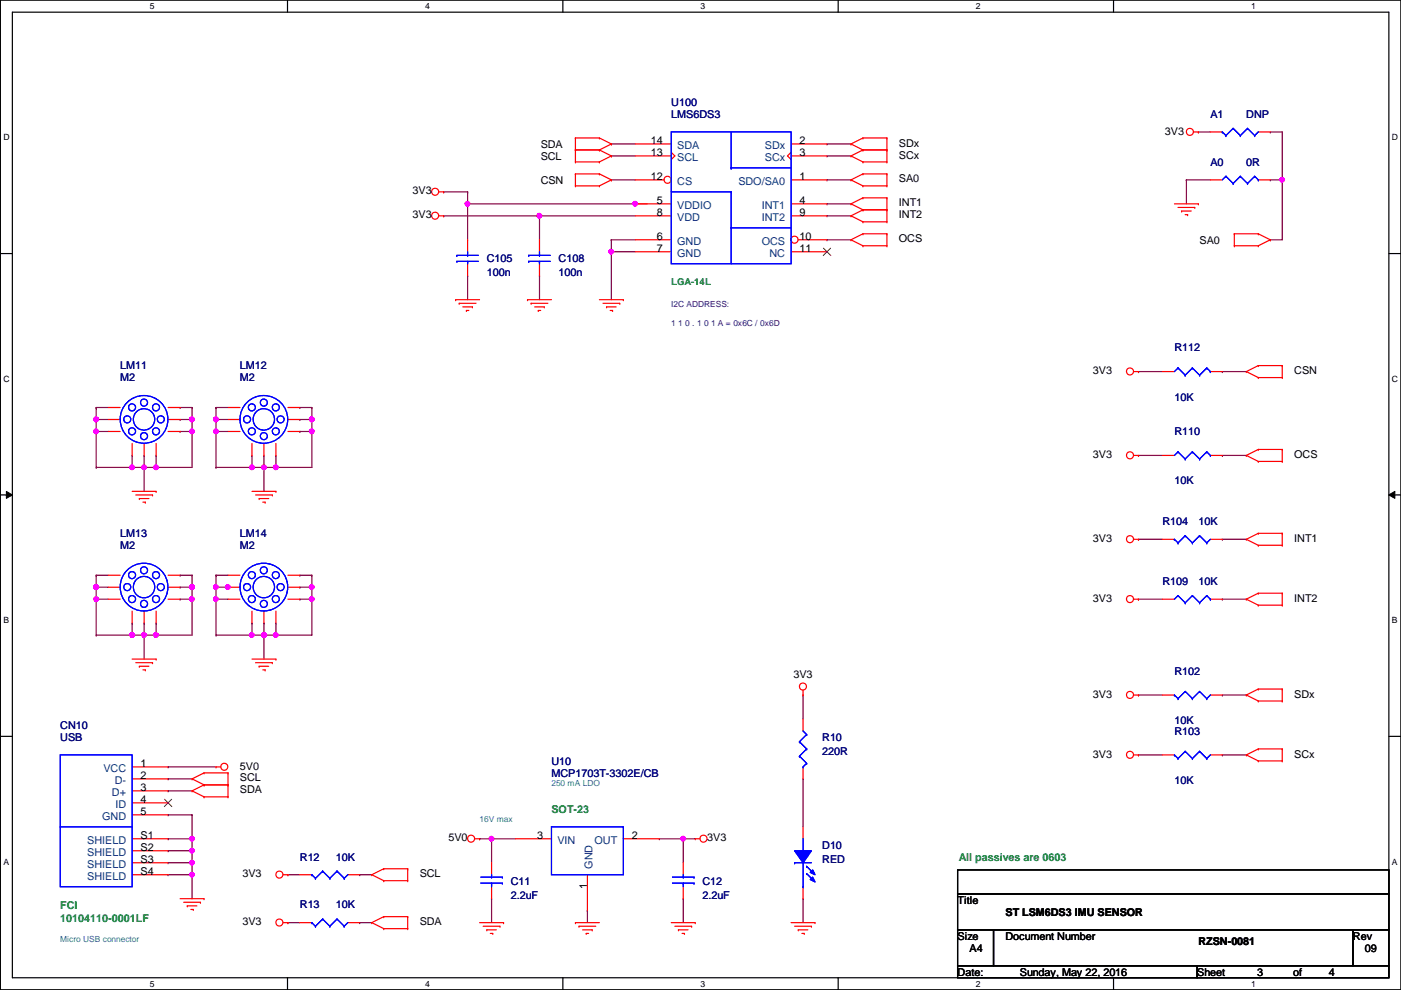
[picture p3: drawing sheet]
<svg xmlns="http://www.w3.org/2000/svg" width="297mm" height="210mm" viewBox="0 0 297 210" stroke-linecap="round" stroke-linejoin="round" font-family="sans-serif">
<path d="M.1 0h296.9v209.8h-296.9zM2.6 2.6h291.9v204.7h-291.9z" fill="none" stroke="#000" stroke-width=".25"/>
<g fill="#fff">
<path d="M31.8 .3h1v2h-1z"/>
<path d="M31.8 207.6h1v1.9h-1z"/>
</g>
<path d="M61 0v2.6M61 207.3v2.5" fill="none" stroke="#000" stroke-width=".25"/>
<g fill="#fff">
<path d="M90.1 .3h1v2h-1z"/>
<path d="M90.1 207.6h1v1.9h-1z"/>
</g>
<path d="M119.3 0v2.6M119.3 207.3v2.5" fill="none" stroke="#000" stroke-width=".25"/>
<g fill="#fff">
<path d="M148.5 .3h1v2h-1z"/>
<path d="M148.5 207.6h1v1.9h-1z"/>
</g>
<path d="M177.7 0v2.6M177.7 207.3v2.5" fill="none" stroke="#000" stroke-width=".25"/>
<g fill="#fff">
<path d="M206.9 .3h1v2h-1z"/>
<path d="M206.9 207.6h1v1.9h-1z"/>
</g>
<path d="M236.1 0v2.6M236.1 207.3v2.5" fill="none" stroke="#000" stroke-width=".25"/>
<g fill="#fff">
<path d="M265.3 .3h.9v2h-.9z"/>
<path d="M265.3 207.6h.9v1.9h-.9z"/>
<path d="M.7 28.2h1.3v1.9h-1.3z"/>
<path d="M295.1 28.2h1.3v1.9h-1.3z"/>
<path d="M.7 79.3h1.3v2h-1.3z"/>
<path d="M295.1 79.3h1.3v2h-1.3z"/>
</g>
<path d="M.1 53.8h2.5M294.5 53.8h2.5" fill="none" stroke="#000" stroke-width=".25"/>
<g fill="#fff">
<path d="M.7 130.5h1.2v2h-1.2z"/>
<path d="M295.1 130.5h1.2v2h-1.2z"/>
</g>
<path d="M.1 104.9h2.5M294.5 104.9h2.5" fill="none" stroke="#000" stroke-width=".25"/>
<path d="M1.4 104.2l1.2 .7-1.2 .8zM294.5 104.9l1.2-.7v1.5z" fill="#000"/>
<path d="M1.4 104.2l1.2 .7-1.2 .8zM294.5 104.9l1.2-.7v1.5z" fill="none" stroke="#000" stroke-width=".21"/>
<g fill="#fff">
<path d="M.7 181.7h1.2v2h-1.2z"/>
<path d="M295.1 181.7h1.2v2h-1.2z"/>
</g>
<path d="M.1 156.1h2.5M294.5 156.1h2.5" fill="none" stroke="#000" stroke-width=".25"/>
<path d="M144.9 177.8h.1M144.9 177.8h2.5M124.5 193.1h.1M124.5 193.1v2.5" fill="none" stroke="#800040" stroke-width=".25"/>
<circle cx="144.8" cy="177.8" r=".49" fill="#f0f"/>
<circle cx="144.8" cy="177.8" r=".49" fill="none" stroke="#f0f" stroke-width=".25"/>
<path d="M104.2 177.8h.1M104.2 177.8v5.1M104.2 177.8h5.1M139.8 177.8h.1M139.8 177.8h5.1M144.9 177.8h.1M144.9 177.8v5.1M104.2 190.5h.1M104.2 190.5v5.1M144.9 190.5h.1M144.9 190.5v5.1" fill="none" stroke="#800040" stroke-width=".25"/>
<circle cx="104.2" cy="177.8" r=".49" fill="#f0f"/>
<circle cx="104.2" cy="177.8" r=".49" fill="none" stroke="#f0f" stroke-width=".25"/>
<path d="M35.6 165.1h.1M35.6 167.7h.1M35.6 165.1h5.1M35.6 167.7h5.1M101.7 177.8h.1M101.7 177.8h2.5M40.7 185.5h.1M40.7 185.5v5" fill="none" stroke="#800040" stroke-width=".25"/>
<circle cx="40.7" cy="185.4" r=".49" fill="#f0f"/>
<circle cx="40.7" cy="185.4" r=".49" fill="none" stroke="#f0f" stroke-width=".25"/>
<g fill="none" stroke="#800040" stroke-width=".25">
<path d="M35.6 172.8h.1M35.6 162.6h.1M35.6 177.8h.1M35.6 172.8h5.1M35.6 162.6h10.2M35.6 177.8h5.1M40.7 172.8h.1M40.7 177.8h.1M40.7 172.8v7.6h-5.1M35.6 180.4h.1M35.6 182.9h.1M35.6 185.5h.1"/>
<path d="M35.6 182.9h5.1M35.6 185.5h5.1"/>
</g>
<circle cx="40.7" cy="177.8" r=".49" fill="#f0f"/>
<circle cx="40.7" cy="177.8" r=".49" fill="none" stroke="#f0f" stroke-width=".25"/>
<path d="M40.7 180.4h.1M40.7 180.4v2.5" fill="none" stroke="#800040" stroke-width=".25"/>
<circle cx="40.7" cy="180.4" r=".49" fill="#f0f"/>
<circle cx="40.7" cy="180.4" r=".49" fill="none" stroke="#f0f" stroke-width=".25"/>
<path d="M40.7 182.9h.1M40.7 182.9v2.6" fill="none" stroke="#800040" stroke-width=".25"/>
<circle cx="40.7" cy="182.9" r=".49" fill="#f0f"/>
<circle cx="40.7" cy="182.9" r=".49" fill="none" stroke="#f0f" stroke-width=".25"/>
<path d="M40.7 88.9h.1M40.7 91.5h.1M40.7 88.9v10.2" fill="none" stroke="#800040" stroke-width=".25"/>
<circle cx="40.7" cy="91.5" r=".49" fill="#f0f"/>
<circle cx="40.7" cy="91.5" r=".49" fill="none" stroke="#f0f" stroke-width=".25"/>
<path d="M40.7 86.4h.1M40.7 86.4v2.5" fill="none" stroke="#800040" stroke-width=".25"/>
<circle cx="40.7" cy="88.9" r=".49" fill="#f0f"/>
<circle cx="40.7" cy="88.9" r=".49" fill="none" stroke="#f0f" stroke-width=".25"/>
<path d="M20.4 88.9h.1M20.4 88.9v2.6M30.6 99.1h.1M30.6 99.1v5.1" fill="none" stroke="#800040" stroke-width=".25"/>
<circle cx="20.4" cy="88.9" r=".49" fill="#f0f"/>
<circle cx="20.4" cy="88.9" r=".49" fill="none" stroke="#f0f" stroke-width=".25"/>
<path d="M30.6 99.1h.1M30.6 99.1h2.5" fill="none" stroke="#800040" stroke-width=".25"/>
<circle cx="30.5" cy="99.1" r=".49" fill="#f0f"/>
<circle cx="30.5" cy="99.1" r=".49" fill="none" stroke="#f0f" stroke-width=".25"/>
<path d="M66.1 88.9h.1M66.1 91.5h.1M66.1 88.9v10.2" fill="none" stroke="#800040" stroke-width=".25"/>
<circle cx="66.1" cy="91.5" r=".49" fill="#f0f"/>
<circle cx="66.1" cy="91.5" r=".49" fill="none" stroke="#f0f" stroke-width=".25"/>
<path d="M66.1 86.4h.1M66.1 86.4v2.5" fill="none" stroke="#800040" stroke-width=".25"/>
<circle cx="66.1" cy="88.9" r=".49" fill="#f0f"/>
<circle cx="66.1" cy="88.9" r=".49" fill="none" stroke="#f0f" stroke-width=".25"/>
<path d="M45.8 88.9h.1M45.8 88.9v2.6M56 99.1h.1M56 99.1v5.1" fill="none" stroke="#800040" stroke-width=".25"/>
<circle cx="45.8" cy="88.9" r=".49" fill="#f0f"/>
<circle cx="45.8" cy="88.9" r=".49" fill="none" stroke="#f0f" stroke-width=".25"/>
<path d="M56 99.1h.1M56 99.1h2.5" fill="none" stroke="#800040" stroke-width=".25"/>
<circle cx="55.9" cy="99.1" r=".49" fill="#f0f"/>
<circle cx="55.9" cy="99.1" r=".49" fill="none" stroke="#f0f" stroke-width=".25"/>
<path d="M45.8 86.4h.1M45.8 88.9h.1M45.8 86.4h2.5M45.8 88.9h2.5" fill="none" stroke="#800040" stroke-width=".25"/>
<circle cx="45.8" cy="88.9" r=".49" fill="#f0f"/>
<circle cx="45.8" cy="88.9" r=".49" fill="none" stroke="#f0f" stroke-width=".25"/>
<path d="M45.8 91.5h.1M45.8 91.5h2.5M63.6 86.4h.1M63.6 88.9h.1M63.6 86.4h2.5M63.6 88.9h2.5" fill="none" stroke="#800040" stroke-width=".25"/>
<circle cx="66.1" cy="88.9" r=".49" fill="#f0f"/>
<circle cx="66.1" cy="88.9" r=".49" fill="none" stroke="#f0f" stroke-width=".25"/>
<path d="M45.8 86.4h.1M45.8 91.5h.1M45.8 86.4v2.5M45.8 91.5v7.6M53.4 96.6h.1M53.4 96.6v2.5M56 96.6h.1M56 96.6v2.5M58.5 96.6h.1M58.5 96.6v2.5M63.6 91.5h.1M63.6 91.5h2.5" fill="none" stroke="#800040" stroke-width=".25"/>
<circle cx="45.8" cy="91.5" r=".49" fill="#f0f"/>
<circle cx="45.8" cy="91.5" r=".49" fill="none" stroke="#f0f" stroke-width=".25"/>
<path d="M45.8 99.1h.1M45.8 99.1h7.6M58.5 99.1h.1M58.5 99.1h7.6" fill="none" stroke="#800040" stroke-width=".25"/>
<circle cx="58.5" cy="99.1" r=".49" fill="#f0f"/>
<circle cx="58.5" cy="99.1" r=".49" fill="none" stroke="#f0f" stroke-width=".25"/>
<path d="M53.4 99.1h.1M53.4 99.1h2.6" fill="none" stroke="#800040" stroke-width=".25"/>
<circle cx="53.4" cy="99.1" r=".49" fill="#f0f"/>
<circle cx="53.4" cy="99.1" r=".49" fill="none" stroke="#f0f" stroke-width=".25"/>
<path d="M40.7 124.5h.1M40.7 127h.1M40.7 124.5v10.2" fill="none" stroke="#800040" stroke-width=".25"/>
<circle cx="40.7" cy="127" r=".49" fill="#f0f"/>
<circle cx="40.7" cy="127" r=".49" fill="none" stroke="#f0f" stroke-width=".25"/>
<path d="M40.7 122h.1M40.7 122v2.5" fill="none" stroke="#800040" stroke-width=".25"/>
<circle cx="40.7" cy="124.5" r=".49" fill="#f0f"/>
<circle cx="40.7" cy="124.5" r=".49" fill="none" stroke="#f0f" stroke-width=".25"/>
<path d="M20.4 124.5h.1M20.4 124.5v2.5M30.6 134.7h.1M30.6 134.7v5" fill="none" stroke="#800040" stroke-width=".25"/>
<circle cx="20.4" cy="124.5" r=".49" fill="#f0f"/>
<circle cx="20.4" cy="124.5" r=".49" fill="none" stroke="#f0f" stroke-width=".25"/>
<path d="M30.6 134.7h.1M30.6 134.7h2.5" fill="none" stroke="#800040" stroke-width=".25"/>
<circle cx="30.5" cy="134.6" r=".49" fill="#f0f"/>
<circle cx="30.5" cy="134.6" r=".49" fill="none" stroke="#f0f" stroke-width=".25"/>
<path d="M20.4 122h.1M20.4 124.5h.1M20.4 122h2.5M20.4 124.5h2.5" fill="none" stroke="#800040" stroke-width=".25"/>
<circle cx="20.4" cy="124.5" r=".49" fill="#f0f"/>
<circle cx="20.4" cy="124.5" r=".49" fill="none" stroke="#f0f" stroke-width=".25"/>
<path d="M20.4 127h.1M20.4 127h2.5M38.2 122h.1M38.2 124.5h.1M38.2 122h2.5M38.2 124.5h2.5" fill="none" stroke="#800040" stroke-width=".25"/>
<circle cx="40.7" cy="124.5" r=".49" fill="#f0f"/>
<circle cx="40.7" cy="124.5" r=".49" fill="none" stroke="#f0f" stroke-width=".25"/>
<path d="M20.4 122h.1M20.4 127h.1M20.4 122v2.5M20.4 127v7.7M28 132.1h.1M28 132.1v2.6M30.6 132.1h.1M30.6 132.1v2.6M33.1 132.1h.1M33.1 132.1v2.6M38.2 127h.1M38.2 127h2.5" fill="none" stroke="#800040" stroke-width=".25"/>
<circle cx="20.4" cy="127" r=".49" fill="#f0f"/>
<circle cx="20.4" cy="127" r=".49" fill="none" stroke="#f0f" stroke-width=".25"/>
<path d="M20.4 134.7h.1M20.4 134.7h7.6M33.1 134.7h.1M33.1 134.7h7.6" fill="none" stroke="#800040" stroke-width=".25"/>
<circle cx="33.1" cy="134.6" r=".49" fill="#f0f"/>
<circle cx="33.1" cy="134.6" r=".49" fill="none" stroke="#f0f" stroke-width=".25"/>
<path d="M28 134.7h.1M28 134.7h2.6" fill="none" stroke="#800040" stroke-width=".25"/>
<circle cx="28" cy="134.6" r=".49" fill="#f0f"/>
<circle cx="28" cy="134.6" r=".49" fill="none" stroke="#f0f" stroke-width=".25"/>
<path d="M66.1 124.5h.1M66.1 127h.1M66.1 124.5v10.2" fill="none" stroke="#800040" stroke-width=".25"/>
<circle cx="66.1" cy="127" r=".49" fill="#f0f"/>
<circle cx="66.1" cy="127" r=".49" fill="none" stroke="#f0f" stroke-width=".25"/>
<path d="M66.1 122h.1M66.1 122v2.5" fill="none" stroke="#800040" stroke-width=".25"/>
<circle cx="66.1" cy="124.5" r=".49" fill="#f0f"/>
<circle cx="66.1" cy="124.5" r=".49" fill="none" stroke="#f0f" stroke-width=".25"/>
<path d="M45.8 124.5h.1M45.8 124.5v2.5M56 134.7h.1M56 134.7v5" fill="none" stroke="#800040" stroke-width=".25"/>
<circle cx="45.8" cy="124.5" r=".49" fill="#f0f"/>
<circle cx="45.8" cy="124.5" r=".49" fill="none" stroke="#f0f" stroke-width=".25"/>
<path d="M56 134.7h.1M56 134.7h2.5" fill="none" stroke="#800040" stroke-width=".25"/>
<circle cx="55.9" cy="134.6" r=".49" fill="#f0f"/>
<circle cx="55.9" cy="134.6" r=".49" fill="none" stroke="#f0f" stroke-width=".25"/>
<path d="M45.8 122h.1M45.8 124.5h.1M45.8 122h2.5M45.8 124.5h2.5" fill="none" stroke="#800040" stroke-width=".25"/>
<circle cx="48.3" cy="124.5" r=".49" fill="#f0f"/>
<circle cx="48.3" cy="124.5" r=".49" fill="none" stroke="#f0f" stroke-width=".25"/>
<g fill="none" stroke="#800040" stroke-width=".25">
<path d="M45.8 127h.1M45.8 122h.1M45.8 127h2.5M45.8 122v2.5M45.8 127v7.7M53.4 132.1h.1M53.4 132.1v2.6M56 132.1h.1M56 132.1v2.6M58.5 132.1h.1M58.5 132.1v2.6M63.6 122h.1"/>
<path d="M63.6 124.5h.1M63.6 127h.1M63.6 127h2.5M63.6 122h2.5M63.6 124.5h2.5"/>
</g>
<circle cx="45.8" cy="127" r=".49" fill="#f0f"/>
<circle cx="45.8" cy="127" r=".49" fill="none" stroke="#f0f" stroke-width=".25"/>
<path d="M53.4 134.7h.1M53.4 134.7h2.6" fill="none" stroke="#800040" stroke-width=".25"/>
<circle cx="55.9" cy="134.6" r=".49" fill="#f0f"/>
<circle cx="55.9" cy="134.6" r=".49" fill="none" stroke="#f0f" stroke-width=".25"/>
<circle cx="53.4" cy="134.6" r=".49" fill="#f0f"/>
<circle cx="53.4" cy="134.6" r=".49" fill="none" stroke="#f0f" stroke-width=".25"/>
<path d="M58.5 134.7h.1M58.5 134.7h7.6" fill="none" stroke="#800040" stroke-width=".25"/>
<circle cx="58.5" cy="134.6" r=".49" fill="#f0f"/>
<circle cx="58.5" cy="134.6" r=".49" fill="none" stroke="#f0f" stroke-width=".25"/>
<path d="M20.4 86.4h.1M20.4 88.9h.1M20.4 86.4h2.5M20.4 88.9h2.5" fill="none" stroke="#800040" stroke-width=".25"/>
<circle cx="20.4" cy="88.9" r=".49" fill="#f0f"/>
<circle cx="20.4" cy="88.9" r=".49" fill="none" stroke="#f0f" stroke-width=".25"/>
<path d="M20.4 91.5h.1M20.4 91.5h2.5M38.2 86.4h.1M38.2 88.9h.1M38.2 86.4h2.5M38.2 88.9h2.5" fill="none" stroke="#800040" stroke-width=".25"/>
<circle cx="40.7" cy="88.9" r=".49" fill="#f0f"/>
<circle cx="40.7" cy="88.9" r=".49" fill="none" stroke="#f0f" stroke-width=".25"/>
<path d="M20.4 86.4h.1M20.4 91.5h.1M20.4 86.4v2.5M20.4 91.5v7.6M28 96.6h.1M28 96.6v2.5M30.6 96.6h.1M30.6 96.6v2.5M33.1 96.6h.1M33.1 96.6v2.5M38.2 91.5h.1M38.2 91.5h2.5" fill="none" stroke="#800040" stroke-width=".25"/>
<circle cx="20.4" cy="91.5" r=".49" fill="#f0f"/>
<circle cx="20.4" cy="91.5" r=".49" fill="none" stroke="#f0f" stroke-width=".25"/>
<path d="M20.4 99.1h.1M20.4 99.1h7.6M33.1 99.1h.1M33.1 99.1h7.6" fill="none" stroke="#800040" stroke-width=".25"/>
<circle cx="33.1" cy="99.1" r=".49" fill="#f0f"/>
<circle cx="33.1" cy="99.1" r=".49" fill="none" stroke="#f0f" stroke-width=".25"/>
<path d="M28 99.1h.1M28 99.1h2.6" fill="none" stroke="#800040" stroke-width=".25"/>
<circle cx="28" cy="99.1" r=".49" fill="#f0f"/>
<circle cx="28" cy="99.1" r=".49" fill="none" stroke="#f0f" stroke-width=".25"/>
<g fill="none" stroke="#800040" stroke-width=".25">
<path d="M251.5 38.1h.1M251.5 38.1h5.1M251.5 38.1v5.1M254.1 28h.1M254.1 28h2.5M269.3 38.1h.1M269.3 28h.1M269.3 38.1h2.6M269.3 28h2.6M271.9 38.1h.1M271.9 38.1v12.7M45.8 134.7h.1"/>
<path d="M45.8 134.7h7.6M170.3 147.4h.1M170.3 147.4v5M170.3 165.1h.1M170.3 165.1v10.2M61 185.5h.1M61 195.6h.1M61 185.5h2.6M61 195.6h2.6M76.3 185.5h.1M76.3 195.6h.1M76.3 185.5h2.5"/>
<path d="M76.3 195.6h2.5M170.3 190.5h.1M170.3 190.5v5.1"/>
</g>
<circle cx="271.8" cy="38.1" r=".49" fill="#f0f"/>
<circle cx="271.8" cy="38.1" r=".49" fill="none" stroke="#f0f" stroke-width=".25"/>
<g fill="none" stroke="#800040" stroke-width=".25">
<path d="M271.9 28h.1M271.9 28v10.1M129.6 53.4h.1M129.6 50.8h.1M129.6 50.8h5.1M129.6 53.4v10.1M129.6 53.4h5.1M269.3 50.8h.1M269.3 50.8h2.6M241.4 96.6h.1M241.4 96.6h5.1M259.2 96.6h.1"/>
<path d="M259.2 96.6h5M241.4 114.3h.1M241.4 114.3h5.1M259.2 114.3h.1M259.2 114.3h5M241.4 147.4h.1M241.4 147.4h5.1M259.2 147.4h.1M259.2 147.4h5"/>
</g>
<circle cx="129.6" cy="53.4" r=".49" fill="#f0f"/>
<circle cx="129.6" cy="53.4" r=".49" fill="none" stroke="#f0f" stroke-width=".25"/>
<g fill="none" stroke="#800040" stroke-width=".25">
<path d="M129.6 30.5h.1M129.6 33.1h.1M129.6 38.1h.1M129.6 30.5h5.1M129.6 33.1h5.1M129.6 38.1h5.1M175.3 30.5h.1M175.3 33.1h.1M175.3 38.1h.1M175.3 30.5h5.1M175.3 33.1h5.1M175.3 38.1h5.1"/>
<path d="M99.1 43.2h.1M99.1 58.5h.1M99.1 43.2v7.6M99.1 58.5v5M114.4 45.8h.1M114.4 58.5h.1M114.4 45.8h20.3M114.4 45.8v5M114.4 58.5v5M129.6 50.8h.1M129.6 50.8v2.6M175.3 50.8h.1"/>
<path d="M175.3 43.2h.1M175.3 45.8h.1M175.3 50.8h5.1M175.3 43.2h5.1M175.3 45.8h5.1M241.4 127h.1M241.4 127h5.1M259.2 127h.1M259.2 127h5M241.4 160.1h.1M241.4 160.1h5.1M259.2 160.1h.1"/>
<path d="M259.2 160.1h5"/>
</g>
<circle cx="114.4" cy="45.7" r=".49" fill="#f0f"/>
<circle cx="114.4" cy="45.7" r=".49" fill="none" stroke="#f0f" stroke-width=".25"/>
<path d="M134.7 43.2h.1M134.7 43.2h2.5" fill="none" stroke="#800040" stroke-width=".25"/>
<circle cx="134.7" cy="43.2" r=".49" fill="#f0f"/>
<circle cx="134.7" cy="43.2" r=".49" fill="none" stroke="#f0f" stroke-width=".25"/>
<path d="M99.1 43.2h.1M99.1 43.2h35.6" fill="none" stroke="#800040" stroke-width=".25"/>
<circle cx="99.1" cy="43.2" r=".49" fill="#f0f"/>
<circle cx="99.1" cy="43.2" r=".49" fill="none" stroke="#f0f" stroke-width=".25"/>
<path d="M94.1 45.8h.1M94.1 40.7h.1M94.1 45.8h20.3M94.1 40.7h5M99.1 40.7h.1M99.1 40.7v2.5M241.4 78.8h.1M241.4 78.8h5.1M259.2 78.8h.1M259.2 78.8h5" fill="none" stroke="#800040" stroke-width=".25"/>
<g fill="none" stroke="#f00" stroke-width=".25">
<path d="M122 31.8h.1M122 29.3h.1M122 34.3h.1M122 39.4h.1M122 36.9h.1M122 29.3h5.1M122 31.8h5.1M122 29.3v5M122 36.9v2.5M122 34.3h5.1M122 36.9h5.1M122 39.4h5.1"/>
<path d="M127.1 29.3h.1M127.1 31.8h.1M127.1 34.3h.1M127.1 36.9h.1M127.1 39.4h.1M127.1 29.3l2.5 1.2M127.1 31.8l2.5 1.3M127.1 36.9l2.5 1.2M129.6 30.5h.1M129.6 33.1h.1M129.6 38.1h.1M129.6 30.5l-2.5 1.3"/>
<path d="M129.6 33.1l-2.5 1.2M129.6 38.1l-2.5 1.3M180.4 30.5h.1M180.4 33.1h.1M180.4 38.1h.1M180.4 30.5l2.6 1.3M180.4 33.1l2.6 1.2M180.4 38.1l2.6 1.3M183 31.8h.1M183 29.3h.1M183 34.3h.1M183 39.4h.1"/>
<path d="M183 36.9h.1M183 29.3h5M183 31.8h5M183 34.3h5M183 36.9h5M183 39.4h5M183 29.3l-2.6 1.2M183 31.8l-2.6 1.3M183 36.9l-2.6 1.2M188 29.3h.1M188 31.8h.1M188 34.3h.1"/>
<path d="M188 36.9h.1M188 39.4h.1M188 29.3v5M188 36.9v2.5M253.1 28h1M254.1 28h.1M256.6 38.1h2.6M266.8 38.1h2.5M93 45.8h1.1M93 40.7h1.1M94.1 45.8h.1M94.1 40.7h.1"/>
<path d="M180.4 50.8h.1M180.4 43.2h.1M180.4 45.8h.1M180.4 50.8l2.6 1.3M180.4 43.2l2.6 1.3M180.4 45.8l2.6 1.2M183 52.1h.1M183 49.6h.1M183 44.5h.1M183 42h.1M183 47h.1M183 49.6h5"/>
<path d="M183 52.1h5M183 49.6l-2.6 1.2M183 44.5h5M183 42l-2.6 1.2M183 42h5M183 47h5M183 44.5l-2.6 1.3M188 49.6h.1M188 52.1h.1M188 42h.1M188 44.5h.1M188 47h.1"/>
<path d="M188 42v5M188 49.6v2.5M249 43.2h5.1M249.8 44h3.5M250.5 44.7h.1M250.5 44.7h2.1M251.3 45.5h.5M251.8 45.5h.1M253.3 44h.1M254.1 43.2h.1M261.7 52.1h.1M261.7 49.6h.1"/>
<path d="M261.7 49.6h5.1M261.7 52.1h5.1M261.7 49.6v2.5M266.8 49.6h.1M266.8 52.1h.1M266.8 49.6l2.5 1.2M269.3 50.8h.1M269.3 50.8l-2.5 1.3M96.6 63.5h.1M96.6 63.5h5.1M97.4 64.3h.1M97.4 64.3h3.5"/>
<path d="M98.1 65.1h2.1M98.9 65.8h.1M98.9 65.8h.5M100.2 65.1h.1M111.8 63.5h.1M111.8 63.5h5.1M112.6 64.3h.1M112.6 64.3h3.6M113.4 65.1h2M114.1 65.8h.1M114.1 65.8h.5M115.4 65.1h.1"/>
<path d="M127.1 63.5h5.1M127.8 64.3h3.6M128.6 65.1h.1M128.6 65.1h2M129.4 65.8h.5M129.9 65.8h.1M131.4 64.3h.1M132.2 63.5h.1M240.4 78.8h1M241.4 78.8h.1M264.2 78.8h.1M264.2 78.8l2.6 1.3"/>
<path d="M266.8 77.5h.1M266.8 77.5l-2.6 1.3M266.8 77.5h5.1M271.9 77.5h.1M271.9 77.5v2.6M48.3 86.4h2.6M48.3 88.9h2.6M48.3 91.5h2.6M53.4 94v2.6M56 94v2.6M58.5 94v2.6M61 86.4h2.6"/>
<path d="M61 88.9h2.6M61 91.5h2.6M240.4 96.6h1M241.4 96.6h.1M246.5 96.6h2.5M256.6 96.6h2.6M264.2 96.6h.1M264.2 96.6l2.6 1.2M266.8 97.8h.1M266.8 95.3h.1M266.8 80.1h.1M266.8 97.8h5.1"/>
<path d="M266.8 95.3l-2.6 1.3M266.8 95.3h5.1M266.8 80.1h5.1M271.9 95.3h.1M271.9 97.8h.1M271.9 80.1h.1M271.9 95.3v2.5M28 104.2h5.1M28.8 104.9h3.5M29.5 105.7h.1M29.5 105.7h2.1M30.3 106.5h.5"/>
<path d="M30.8 106.5h.1M32.3 104.9h.1M33.1 104.2h.1M53.4 104.2h5.1M54.2 104.9h3.5M54.9 105.7h.1M54.9 105.7h2.1M55.7 106.5h.5M56.2 106.5h.1M57.7 104.9h.1M58.5 104.2h.1M240.4 114.3h1"/>
<path d="M241.4 114.3h.1M246.5 114.3h2.5M256.6 114.3h2.6M264.2 114.3h.1M264.2 114.3l2.6 1.3M266.8 115.6h.1M266.8 113.1h.1M266.8 115.6h5.1M266.8 113.1l-2.6 1.2M266.8 113.1h5.1M271.9 113.1h.1M271.9 115.6h.1"/>
<path d="M271.9 113.1v2.5M28 139.7h5.1M33.1 139.7h.1M53.4 139.7h5.1M58.5 139.7h.1M240.4 127h1M241.4 127h.1M264.2 127h.1M264.2 127l2.6 1.3M266.8 128.3h.1M266.8 125.8h.1M266.8 128.3h5.1"/>
<path d="M266.8 125.8l-2.6 1.2M266.8 125.8h5.1M271.9 125.8h.1M271.9 128.3h.1M271.9 125.8v2.5M28.8 140.5h3.5M29.5 141.3h.1M29.5 141.3h2.1M30.3 142h.5M30.8 142h.1M32.3 140.5h.1M54.2 140.5h3.5"/>
<path d="M54.9 141.3h.1M54.9 141.3h2.1M55.7 142h.5M56.2 142h.1M57.7 140.5h.1M170.3 147.4h.1M170.3 146.3v1.1M240.4 147.4h1M241.4 147.4h.1M264.2 147.4h.1M264.2 147.4l2.6 1.2M266.8 148.6h.1"/>
<path d="M266.8 146.1h.1M266.8 158.8h.1M266.8 148.6h5.1M266.8 146.1l-2.6 1.3M266.8 146.1h5.1M266.8 158.8l-2.6 1.3M266.8 158.8h5.1M271.9 146.1h.1M271.9 148.6h.1M271.9 158.8h.1M271.9 146.1v2.5M271.9 158.8v2.5"/>
<path d="M40.7 167.7h.1M40.7 165.1h.1M40.7 167.7l2.6 1.3M40.7 165.1l2.6 1.3M43.3 169h.1M43.3 166.4h.1M43.3 163.9h.1M43.3 169h5M43.3 166.4l-2.6 1.3M43.3 166.4h5M43.3 163.9l-2.6 1.2M43.3 163.9h5"/>
<path d="M45.8 162.6h.1M45.8 162.6h1M48.3 166.4h.1M48.3 169h.1M48.3 163.9h.1M48.3 163.9v5.1M100.7 177.8h1M101.7 177.8h.1M147.4 177.8h.1M147.4 177.8h1M170.3 175.3v2.5M240.4 160.1h1"/>
<path d="M241.4 160.1h.1M246.5 160.1h2.5M256.6 160.1h2.6M264.2 160.1h.1M264.2 160.1l2.6 1.2M266.8 161.3h.1M266.8 161.3h5.1M271.9 161.3h.1M38.2 190.5h5.1M38.9 191.3h3.6M39.7 192.1h.1M39.7 192.1h2"/>
<path d="M40.5 192.8h.5M41 192.8h.1M42.5 191.3h.1M43.3 190.5h.1M60 195.6h1M60 185.5h1M61 185.5h.1M61 195.6h.1M78.8 185.5h.1M78.8 195.6h.1M78.8 185.5l2.6 1.2M78.8 195.6l2.6 1.3"/>
<path d="M81.4 184.2h.1M81.4 186.7h.1M81.4 194.4h.1M81.4 196.9h.1M81.4 184.2h5M81.4 184.2l-2.6 1.3M81.4 186.7h5M81.4 194.4h5M81.4 194.4l-2.6 1.2M81.4 196.9h5M86.4 186.7h.1M86.4 184.2h.1"/>
<path d="M86.4 196.9h.1M86.4 194.4h.1M86.4 184.2v2.5M86.4 194.4v2.5M101.7 195.6h5.1M102.4 196.4h3.6M103.2 197.1h.1M103.2 197.1h2M104 197.9h.5M104.5 197.9h.1M106 196.4h.1M106.8 195.6h.1"/>
<path d="M122 195.6h.1M122 195.6h5.1M122.8 196.4h.1M122.8 196.4h3.5M123.5 197.1h2.1M124.3 197.9h.1M124.3 197.9h.5M125.6 197.1h.1M142.3 195.6h5.1M143.1 196.4h3.5M143.8 197.1h.1M143.8 197.1h2.1"/>
<path d="M144.6 197.9h.5M145.1 197.9h.1M146.6 196.4h.1M147.4 195.6h.1M167.7 195.6h5.1M168.5 196.4h3.5M169.2 197.1h.1M169.2 197.1h2.1M170 197.9h.5M170.3 188v2.5M170.5 197.9h.1M172 196.4h.1"/>
<path d="M172.8 195.6h.1"/>
<circle cx="252.3" cy="28" r=".75"/>
<circle cx="92.3" cy="40.7" r=".75"/>
<circle cx="92.3" cy="45.7" r=".75"/>
<circle cx="239.6" cy="78.8" r=".75"/>
<circle cx="239.6" cy="96.5" r=".75"/>
<circle cx="239.6" cy="114.3" r=".75"/>
<circle cx="239.6" cy="127" r=".75"/>
<circle cx="170.2" cy="145.6" r=".75"/>
<circle cx="239.6" cy="147.3" r=".75"/>
<circle cx="47.6" cy="162.6" r=".75"/>
<circle cx="99.9" cy="177.8" r=".75"/>
<circle cx="149.2" cy="177.8" r=".75"/>
<circle cx="239.6" cy="160" r=".75"/>
<circle cx="59.2" cy="195.6" r=".75"/>
<circle cx="59.2" cy="185.4" r=".75"/>
</g>
<path d="M203 184.4h91.5v5.1h-91.5zM203 189.5h91.5v7.6h-91.5zM203 197.1h7.6v7.7h-7.6zM210.6 197.1h76.2v7.7h-76.2zM286.8 197.1h7.7v7.7h-7.7zM203 204.8h50.8v2.5h-50.8zM253.8 204.8h40.7v2.5h-40.7z" fill="none" stroke="#000" stroke-width=".25"/>
<g fill="none" stroke="#00f" stroke-width=".25">
<path d="M259.9 37.4h.1M259.9 37.4l-.7 .7M259.9 37.4l1.5 1.5M261.4 38.9h.1M263 37.4h.1M263 37.4l-1.6 1.5M263 37.4l1.5 1.5M264.5 38.9h.1M266 37.4h.1M266 37.4l-1.5 1.5M266 37.4l.8 .7M266.8 38.1h.1"/>
<path d="M249.8 95.8h.1M249.8 95.8l-.8 .8M249.8 95.8l1.5 1.5M251.3 97.3h.1M252.8 95.8h.1M252.8 95.8l-1.5 1.5M252.8 95.8l1.5 1.5M254.3 97.3h.1M255.9 95.8h.1M255.9 95.8l-1.6 1.5M255.9 95.8l.7 .8M256.6 96.6h.1"/>
<path d="M249 114.3h.1M249 114.3l.8 .8M249.8 115.1h.1M251.3 113.6h.1M251.3 113.6l1.5 1.5M251.3 113.6l-1.5 1.5M252.8 115.1h.1M254.3 113.6h.1M254.3 113.6l1.6 1.5M254.3 113.6l-1.5 1.5M255.9 115.1h.1M256.6 114.3l-.7 .8"/>
<path d="M251.3 159.3h.1M251.3 159.3l1.5 1.5M251.3 159.3l-1.5 1.5M254.3 159.3h.1M254.3 159.3l1.6 1.5M254.3 159.3l-1.5 1.5M170.3 177.8v2.6M249 160.1h.1M249 160.1l.8 .7M249.8 160.8h.1M252.8 160.8h.1M255.9 160.8h.1"/>
<path d="M256.6 160.1l-.7 .7M168.5 182.9h.1M168.5 182.9h3.5M170.3 180.4h.1M170.3 188h.1M170.3 182.9v5.1"/>
<circle cx="52.4" cy="88.9" r=".75"/>
<circle cx="53.4" cy="86.4" r=".75"/>
<circle cx="53.4" cy="91.5" r=".75"/>
<circle cx="55.9" cy="88.9" r="2.27"/>
<circle cx="55.9" cy="85.4" r=".75"/>
<circle cx="55.9" cy="92.5" r=".75"/>
<circle cx="55.9" cy="88.9" r="5.1"/>
<circle cx="58.5" cy="86.4" r=".75"/>
<circle cx="58.5" cy="91.5" r=".75"/>
<circle cx="59.5" cy="88.9" r=".75"/>
</g>
<path d="M168.5 180.4h3.5l-1.7 2.5z" fill-rule="evenodd" fill="#00f"/>
<path d="M168.5 180.4h3.5l-1.7 2.5z" fill="none" stroke="#00f" stroke-width=".25"/>
<path d="M172.3 186l.5 1-1-.5z" fill-rule="evenodd" fill="#00f"/>
<path d="M172.3 186l.5 1-1-.5z" fill="none" stroke="#00f" stroke-width=".25"/>
<path d="M172.3 184.4l.5 1.1-1-.5z" fill-rule="evenodd" fill="#00f"/>
<path d="M170.3 177.8v2.6M168.5 182.9h.1M168.5 182.9h3.5M170.3 180.4h.1M170.3 188h.1M170.3 182.9v5.1M171 183.7h.1M171 185.2h.1M171 183.7l1.5 1.5M171 185.2l1.5 1.5M172.3 184.4l.5 1.1-1-.5z" fill="none" stroke="#00f" stroke-width=".25"/>
<path d="M168.5 180.4h3.5l-1.7 2.5z" fill-rule="evenodd" fill="#00f"/>
<path d="M168.5 180.4h3.5l-1.7 2.5z" fill="none" stroke="#00f" stroke-width=".25"/>
<path d="M172.3 186l.5 1-1-.5z" fill-rule="evenodd" fill="#00f"/>
<path d="M172.3 186l.5 1-1-.5z" fill="none" stroke="#00f" stroke-width=".25"/>
<path d="M172.3 184.4l.5 1.1-1-.5z" fill-rule="evenodd" fill="#00f"/>
<g fill="none" stroke="#00f" stroke-width=".25">
<path d="M112.1 54.1h.1M112.1 55.4h.1M112.1 54.1h4.6M112.1 55.4h4.6M114.4 55.4h.1M114.4 54.1h.1M114.4 53.4v.7M114.4 55.4v.5M249.8 78h.1M249.8 78l-.8 .8M249.8 78l1.5 1.5M251.3 79.5h.1"/>
<path d="M252.8 78h.1M252.8 78l-1.5 1.5M252.8 78l1.5 1.5M254.3 79.5h.1M255.9 78h.1M255.9 78l-1.6 1.5M255.9 78l.7 .8M256.6 78.8h.1M249.8 126.3h.1M249.8 126.3l-.8 .7M249.8 126.3l1.5 1.5M251.3 127.8h.1"/>
<path d="M252.8 126.3h.1M252.8 126.3l-1.5 1.5M252.8 126.3l1.5 1.5M254.3 127.8h.1M255.9 126.3h.1M255.9 126.3l-1.6 1.5M255.9 126.3l.7 .7M256.6 127h.1M169.5 157.3h.1M169.5 157.3l1.5 1.5M170.3 155l.7 .7M171 155.7h.1"/>
<path d="M171 158.8h.1M171 155.7l-1.5 1.6M171 158.8l-1.5 1.5M249 147.4h.1M249 147.4l.8 .7M249.8 148.1h.1M251.3 146.6h.1M251.3 146.6l1.5 1.5M251.3 146.6l-1.5 1.5M252.8 148.1h.1M254.3 146.6h.1M254.3 146.6l1.6 1.5"/>
<path d="M254.3 146.6l-1.5 1.5M255.9 148.1h.1M256.6 147.4l-.7 .7M169.5 160.3h.1M169.5 160.3l1.5 1.5M170.3 162.6h.1M171 161.8h.1M171 161.8l-.7 .8M66.1 185.5h.1M66.1 195.6h.1M66.1 185.5l.8 .7M66.1 195.6l.8 .8"/>
<path d="M66.9 186.2h.1M66.9 196.4h.1M68.4 184.7h.1M68.4 194.9h.1M68.4 184.7l1.5 1.5M68.4 184.7l-1.5 1.5M68.4 194.9l1.5 1.5M68.4 194.9l-1.5 1.5M69.9 186.2h.1M69.9 196.4h.1M71.5 184.7h.1M71.5 194.9h.1"/>
<path d="M71.5 184.7l1.5 1.5M71.5 184.7l-1.6 1.5M71.5 194.9l1.5 1.5M71.5 194.9l-1.6 1.5M73 186.2h.1M73 196.4h.1M73.7 185.5l-.7 .7M73.7 195.6l-.7 .8M101.9 187.2h4.6M101.9 186h4.6M104.2 186h.1M104.2 187.2h.1"/>
<path d="M104.2 185.5v.5M104.2 187.2v.8M106.5 187.2h.1M106.5 186h.1M142.6 187.2h4.5M142.6 186h4.5M144.9 186h.1M144.9 187.2h.1M144.9 185.5v.5M144.9 187.2v.8M147.1 187.2h.1M147.1 186h.1"/>
<path d="M171 183.7h.1M171 185.2h.1M171 183.7l1.5 1.5M171 185.2l1.5 1.5M172.3 184.4l.5 1.1-1-.5z"/>
<circle cx="27" cy="88.9" r=".75"/>
<circle cx="28" cy="86.4" r=".75"/>
<circle cx="28" cy="91.5" r=".75"/>
<circle cx="30.5" cy="88.9" r="2.27"/>
<circle cx="30.5" cy="85.4" r=".75"/>
<circle cx="30.5" cy="92.5" r=".75"/>
<circle cx="30.5" cy="88.9" r="5.1"/>
<circle cx="33.1" cy="91.5" r=".75"/>
<circle cx="33.1" cy="86.4" r=".75"/>
<circle cx="34.1" cy="88.9" r=".75"/>
<circle cx="27" cy="124.5" r=".75"/>
<circle cx="28" cy="121.9" r=".75"/>
<circle cx="28" cy="127" r=".75"/>
<circle cx="30.5" cy="124.5" r="2.27"/>
<circle cx="30.5" cy="128" r=".75"/>
<circle cx="30.5" cy="120.9" r=".75"/>
<circle cx="30.5" cy="124.5" r="5.1"/>
<circle cx="33.1" cy="127" r=".75"/>
<circle cx="33.1" cy="121.9" r=".75"/>
<circle cx="34.1" cy="124.5" r=".75"/>
</g>
<g fill="none" stroke="#f00" stroke-width=".25">
<path d="M167.7 38.1h7.6M167.7 30.5h7.6M167.7 32.3l-.7 .8 .7 .7M167.7 33.1h7.6M114.4 50.8v2.6M114.4 55.9v2.6M134.7 43.2h7.6M134.7 50.8h7.6M134.7 53.4h7.6M134.7 45.8h7.6M167.7 43.2h7.6M167.7 45.8h7.6"/>
<path d="M246.5 78.8h2.5M256.6 78.8h2.6M22.9 86.4h2.6M22.9 88.9h2.6M22.9 91.5h2.6M28 94v2.6M30.6 94v2.6M33.1 94v2.6M35.6 86.4h2.6M35.6 88.9h2.6M35.6 91.5h2.6M22.9 122h2.6"/>
<path d="M22.9 124.5h2.6M22.9 127h2.6M28 129.6v2.5M30.6 129.6v2.5M33.1 129.6v2.5M35.6 122h2.6M35.6 124.5h2.6M35.6 127h2.6M246.5 127h2.5M256.6 127h2.6M170.3 152.4v2.6M246.5 147.4h2.5"/>
<path d="M256.6 147.4h2.6M170.3 162.6v2.5M63.6 185.5h2.5M63.6 195.6h2.5M73.7 185.5h2.6M73.7 195.6h2.6M104.2 182.9v2.6M104.2 188v2.5M144.9 182.9v2.6M144.9 188v2.5"/>
</g>
<circle cx="168.5" cy="50.8" r=".75" fill="#fff"/>
<g fill="none" stroke="#f00" stroke-width=".25">
<path d="M167.7 53.4h7.6M169.2 50.8h6.1"/>
<circle cx="168.5" cy="50.8" r=".75"/>
</g>
<path d="M174.6 52.6l1.5 1.6M176.1 52.6l-1.6 1.6" fill="none" stroke="#804000" stroke-width=".21"/>
<circle cx="141.5" cy="38.1" r=".75" fill="#fff"/>
<g fill="none" stroke="#f00" stroke-width=".25">
<path d="M134.7 38.1h6.1M134.7 33.1h7.6M134.7 30.5h7.6M142.3 32.3l.8 .8-.8 .7M256.6 28h2.6M266.8 28h2.5M99.1 50.8v2.6M99.1 55.9v2.6M48.3 122h2.6M48.3 124.5h2.6M48.3 127h2.6M53.4 129.6v2.5"/>
<path d="M56 129.6v2.5M58.5 129.6v2.5M61 122h2.6M61 124.5h2.6M61 127h2.6M28 162.6h7.6M28 165.1h7.6M28 167.7h7.6M28 172.8h7.6M28 177.8h7.6M28 170.2h7.6M109.3 177.8h7.6"/>
<path d="M132.2 177.8h7.6M28 180.4h7.6M28 182.9h7.6M28 185.5h7.6M124.5 185.5v7.6"/>
<circle cx="141.5" cy="38.1" r=".75"/>
</g>
<g fill="none" stroke="#00f" stroke-width=".25">
<path d="M142.3 28h25.4v27.9h-25.4zM155 35.6h.1M155 28v7.6M155 35.6h12.7M259.2 28h.1M259.2 28l.7 .7M259.9 28.7h.1M261.4 27.2h.1M261.4 27.2l1.6 1.5M261.4 27.2l-1.5 1.5M263 28.7h.1M264.5 27.2h.1"/>
<path d="M264.5 27.2l1.5 1.5M264.5 27.2l-1.5 1.5M266 28.7h.1M266.8 28l-.8 .7M96.9 54.1h.1M96.9 55.4h.1M96.9 54.1h4.5M96.9 55.4h4.5M99.1 55.4h.1M99.1 54.1h.1M99.1 53.4v.7M99.1 55.4v.5"/>
<path d="M142.3 40.7h12.7M155 40.7h.1M155 48.3h.1M155 40.7v15.2M155 48.3h12.7M12.8 160.1h15.2v27.9h-15.2zM12.8 175.3h.1M12.8 175.3h15.2M116.9 175.3h15.3v10.2h-15.3z"/>
<circle cx="52.4" cy="124.5" r=".75"/>
<circle cx="53.4" cy="121.9" r=".75"/>
<circle cx="53.4" cy="127" r=".75"/>
<circle cx="55.9" cy="124.5" r="2.27"/>
<circle cx="55.9" cy="128" r=".75"/>
<circle cx="55.9" cy="120.9" r=".75"/>
<circle cx="55.9" cy="124.5" r="5.1"/>
<circle cx="58.5" cy="121.9" r=".75"/>
<circle cx="58.5" cy="127" r=".75"/>
<circle cx="59.5" cy="124.5" r=".75"/>
</g>
<path d="M34.9 169.5l1.5 1.5M36.4 169.5l-1.6 1.5" fill="none" stroke="#804000" stroke-width=".21"/>
<circle cx="144.8" cy="177.8" r=".49" fill="#f0f"/>
<circle cx="144.8" cy="177.8" r=".49" fill="none" stroke="#f0f" stroke-width=".25"/>
<circle cx="104.2" cy="177.8" r=".49" fill="#f0f"/>
<circle cx="104.2" cy="177.8" r=".49" fill="none" stroke="#f0f" stroke-width=".25"/>
<circle cx="40.7" cy="185.4" r=".49" fill="#f0f"/>
<circle cx="40.7" cy="185.4" r=".49" fill="none" stroke="#f0f" stroke-width=".25"/>
<circle cx="40.7" cy="177.8" r=".49" fill="#f0f"/>
<circle cx="40.7" cy="177.8" r=".49" fill="none" stroke="#f0f" stroke-width=".25"/>
<circle cx="40.7" cy="180.4" r=".49" fill="#f0f"/>
<circle cx="40.7" cy="180.4" r=".49" fill="none" stroke="#f0f" stroke-width=".25"/>
<circle cx="40.7" cy="182.9" r=".49" fill="#f0f"/>
<circle cx="40.7" cy="182.9" r=".49" fill="none" stroke="#f0f" stroke-width=".25"/>
<circle cx="40.7" cy="91.5" r=".49" fill="#f0f"/>
<circle cx="40.7" cy="91.5" r=".49" fill="none" stroke="#f0f" stroke-width=".25"/>
<circle cx="40.7" cy="88.9" r=".49" fill="#f0f"/>
<circle cx="40.7" cy="88.9" r=".49" fill="none" stroke="#f0f" stroke-width=".25"/>
<circle cx="20.4" cy="88.9" r=".49" fill="#f0f"/>
<circle cx="20.4" cy="88.9" r=".49" fill="none" stroke="#f0f" stroke-width=".25"/>
<circle cx="30.5" cy="99.1" r=".49" fill="#f0f"/>
<circle cx="30.5" cy="99.1" r=".49" fill="none" stroke="#f0f" stroke-width=".25"/>
<circle cx="66.1" cy="91.5" r=".49" fill="#f0f"/>
<circle cx="66.1" cy="91.5" r=".49" fill="none" stroke="#f0f" stroke-width=".25"/>
<circle cx="66.1" cy="88.9" r=".49" fill="#f0f"/>
<circle cx="66.1" cy="88.9" r=".49" fill="none" stroke="#f0f" stroke-width=".25"/>
<circle cx="45.8" cy="88.9" r=".49" fill="#f0f"/>
<circle cx="45.8" cy="88.9" r=".49" fill="none" stroke="#f0f" stroke-width=".25"/>
<circle cx="55.9" cy="99.1" r=".49" fill="#f0f"/>
<circle cx="55.9" cy="99.1" r=".49" fill="none" stroke="#f0f" stroke-width=".25"/>
<circle cx="45.8" cy="88.9" r=".49" fill="#f0f"/>
<circle cx="45.8" cy="88.9" r=".49" fill="none" stroke="#f0f" stroke-width=".25"/>
<circle cx="66.1" cy="88.9" r=".49" fill="#f0f"/>
<circle cx="66.1" cy="88.9" r=".49" fill="none" stroke="#f0f" stroke-width=".25"/>
<circle cx="45.8" cy="91.5" r=".49" fill="#f0f"/>
<circle cx="45.8" cy="91.5" r=".49" fill="none" stroke="#f0f" stroke-width=".25"/>
<circle cx="58.5" cy="99.1" r=".49" fill="#f0f"/>
<circle cx="58.5" cy="99.1" r=".49" fill="none" stroke="#f0f" stroke-width=".25"/>
<circle cx="53.4" cy="99.1" r=".49" fill="#f0f"/>
<circle cx="53.4" cy="99.1" r=".49" fill="none" stroke="#f0f" stroke-width=".25"/>
<circle cx="40.7" cy="127" r=".49" fill="#f0f"/>
<circle cx="40.7" cy="127" r=".49" fill="none" stroke="#f0f" stroke-width=".25"/>
<circle cx="40.7" cy="124.5" r=".49" fill="#f0f"/>
<circle cx="40.7" cy="124.5" r=".49" fill="none" stroke="#f0f" stroke-width=".25"/>
<circle cx="20.4" cy="124.5" r=".49" fill="#f0f"/>
<circle cx="20.4" cy="124.5" r=".49" fill="none" stroke="#f0f" stroke-width=".25"/>
<circle cx="30.5" cy="134.6" r=".49" fill="#f0f"/>
<circle cx="30.5" cy="134.6" r=".49" fill="none" stroke="#f0f" stroke-width=".25"/>
<circle cx="20.4" cy="124.5" r=".49" fill="#f0f"/>
<circle cx="20.4" cy="124.5" r=".49" fill="none" stroke="#f0f" stroke-width=".25"/>
<circle cx="40.7" cy="124.5" r=".49" fill="#f0f"/>
<circle cx="40.7" cy="124.5" r=".49" fill="none" stroke="#f0f" stroke-width=".25"/>
<circle cx="20.4" cy="127" r=".49" fill="#f0f"/>
<circle cx="20.4" cy="127" r=".49" fill="none" stroke="#f0f" stroke-width=".25"/>
<circle cx="33.1" cy="134.6" r=".49" fill="#f0f"/>
<circle cx="33.1" cy="134.6" r=".49" fill="none" stroke="#f0f" stroke-width=".25"/>
<circle cx="28" cy="134.6" r=".49" fill="#f0f"/>
<circle cx="28" cy="134.6" r=".49" fill="none" stroke="#f0f" stroke-width=".25"/>
<circle cx="66.1" cy="127" r=".49" fill="#f0f"/>
<circle cx="66.1" cy="127" r=".49" fill="none" stroke="#f0f" stroke-width=".25"/>
<circle cx="66.1" cy="124.5" r=".49" fill="#f0f"/>
<circle cx="66.1" cy="124.5" r=".49" fill="none" stroke="#f0f" stroke-width=".25"/>
<circle cx="45.8" cy="124.5" r=".49" fill="#f0f"/>
<circle cx="45.8" cy="124.5" r=".49" fill="none" stroke="#f0f" stroke-width=".25"/>
<circle cx="55.9" cy="134.6" r=".49" fill="#f0f"/>
<circle cx="55.9" cy="134.6" r=".49" fill="none" stroke="#f0f" stroke-width=".25"/>
<circle cx="48.3" cy="124.5" r=".49" fill="#f0f"/>
<circle cx="48.3" cy="124.5" r=".49" fill="none" stroke="#f0f" stroke-width=".25"/>
<circle cx="45.8" cy="127" r=".49" fill="#f0f"/>
<circle cx="45.8" cy="127" r=".49" fill="none" stroke="#f0f" stroke-width=".25"/>
<circle cx="55.9" cy="134.6" r=".49" fill="#f0f"/>
<circle cx="55.9" cy="134.6" r=".49" fill="none" stroke="#f0f" stroke-width=".25"/>
<circle cx="53.4" cy="134.6" r=".49" fill="#f0f"/>
<circle cx="53.4" cy="134.6" r=".49" fill="none" stroke="#f0f" stroke-width=".25"/>
<circle cx="58.5" cy="134.6" r=".49" fill="#f0f"/>
<circle cx="58.5" cy="134.6" r=".49" fill="none" stroke="#f0f" stroke-width=".25"/>
<circle cx="20.4" cy="88.9" r=".49" fill="#f0f"/>
<circle cx="20.4" cy="88.9" r=".49" fill="none" stroke="#f0f" stroke-width=".25"/>
<circle cx="40.7" cy="88.9" r=".49" fill="#f0f"/>
<circle cx="40.7" cy="88.9" r=".49" fill="none" stroke="#f0f" stroke-width=".25"/>
<circle cx="20.4" cy="91.5" r=".49" fill="#f0f"/>
<circle cx="20.4" cy="91.5" r=".49" fill="none" stroke="#f0f" stroke-width=".25"/>
<circle cx="33.1" cy="99.1" r=".49" fill="#f0f"/>
<circle cx="33.1" cy="99.1" r=".49" fill="none" stroke="#f0f" stroke-width=".25"/>
<circle cx="28" cy="99.1" r=".49" fill="#f0f"/>
<circle cx="28" cy="99.1" r=".49" fill="none" stroke="#f0f" stroke-width=".25"/>
<circle cx="271.8" cy="38.1" r=".49" fill="#f0f"/>
<circle cx="271.8" cy="38.1" r=".49" fill="none" stroke="#f0f" stroke-width=".25"/>
<circle cx="129.6" cy="53.4" r=".49" fill="#f0f"/>
<circle cx="129.6" cy="53.4" r=".49" fill="none" stroke="#f0f" stroke-width=".25"/>
<circle cx="114.4" cy="45.7" r=".49" fill="#f0f"/>
<circle cx="114.4" cy="45.7" r=".49" fill="none" stroke="#f0f" stroke-width=".25"/>
<circle cx="134.7" cy="43.2" r=".49" fill="#f0f"/>
<circle cx="134.7" cy="43.2" r=".49" fill="none" stroke="#f0f" stroke-width=".25"/>
<circle cx="99.1" cy="43.2" r=".49" fill="#f0f"/>
<circle cx="99.1" cy="43.2" r=".49" fill="none" stroke="#f0f" stroke-width=".25"/>
<g font-size="2.3" fill="#000080">
<text x="142.3" y="22.4">U100</text>
<text x="142.3" y="25">LMS6DS3</text>
<text x="256.6" y="25">A1</text>
<text x="264.2" y="25">DNP</text>
<text x="256.6" y="35.1">A0</text>
<text x="264.2" y="35.1">0R</text>
<text x="103.2" y="55.5">C105</text>
<text x="103.2" y="58.5">100n</text>
<text x="118.4" y="55.5">C108</text>
<text x="118.4" y="58.5">100n</text>
<text x="249" y="74.5">R112</text>
<text x="25.5" y="78.3">LM11</text>
<text x="25.5" y="80.9">M2</text>
<text x="50.9" y="78.3">LM12</text>
<text x="50.9" y="80.9">M2</text>
<text x="249" y="84.9">10K</text>
<text x="249" y="92.3">R110</text>
<text x="249" y="102.7">10K</text>
<text x="25.5" y="113.9">LM13</text>
<text x="50.9" y="113.9">LM14</text>
<text x="246.5" y="111.3">R104</text>
<text x="254.1" y="111.3">10K</text>
<text x="25.5" y="116.4">M2</text>
<text x="50.9" y="116.4">M2</text>
<text x="246.5" y="124">R109</text>
<text x="254.1" y="124">10K</text>
<text x="249" y="143.1">R102</text>
<text x="12.8" y="154.5">CN10</text>
<text x="249" y="155.8">R103</text>
<text x="249" y="153.5">10K</text>
<text x="12.8" y="157.1">USB</text>
<text x="174.3" y="157.1">R10</text>
<text x="174.3" y="160.1">220R</text>
<text x="116.9" y="162.1">U10</text>
<text x="116.9" y="164.7">MCP1703T-3302E/CB</text>
<text x="249" y="166.2">10K</text>
<text x="174.3" y="179.9">D10</text>
<text x="63.6" y="182.5">R12</text>
<text x="71.2" y="182.5">10K</text>
<text x="174.3" y="183">RED</text>
<text x="108.3" y="187.5">C11</text>
<text x="108.3" y="190.6">2.2uF</text>
<text x="148.9" y="187.5">C12</text>
<text x="148.9" y="190.6">2.2uF</text>
<text x="63.6" y="192.6">R13</text>
<text x="71.2" y="192.6">10K</text>
</g>
<g font-size="2.3">
<text x="247" y="28.5">3V3</text>
<text x="114.6" y="31.3">SDA</text>
<text x="114.6" y="33.9">SCL</text>
<text x="138" y="33">13</text>
<text x="138" y="30.5">14</text>
<text x="169.5" y="30.5">2</text>
<text x="169.5" y="33">3</text>
<text x="190.6" y="31.1">SDx</text>
<text x="190.6" y="33.6">SCx</text>
<text x="87.5" y="41.2">3V3</text>
<text x="114.6" y="38.9">CSN</text>
<text x="138" y="38.1">12</text>
<text x="169.5" y="38.1">1</text>
<text x="190.6" y="38.7">SA0</text>
<text x="87.5" y="46.3">3V3</text>
<text x="139.3" y="43.2">5</text>
<text x="139.3" y="45.7">8</text>
<text x="169.5" y="43.2">4</text>
<text x="169.5" y="45.7">9</text>
<text x="190.6" y="43.8">INT1</text>
<text x="190.6" y="46.3">INT2</text>
<text x="139.3" y="50.8">6</text>
<text x="139.3" y="53.3">7</text>
<text x="169.5" y="50.8">10</text>
<text x="169.5" y="53.3">11</text>
<text x="190.6" y="51.4">OCS</text>
<text x="254.3" y="51.6">SA0</text>
<text x="231.7" y="79.3">3V3</text>
<text x="274.4" y="79.3">CSN</text>
<text x="231.7" y="97.1">3V3</text>
<text x="274.4" y="97.1">OCS</text>
<text x="231.7" y="114.9">3V3</text>
<text x="274.4" y="114.9">INT1</text>
<text x="231.7" y="127.6">3V3</text>
<text x="274.4" y="127.6">INT2</text>
<text x="168.2" y="143.8">3V3</text>
<text x="231.7" y="147.9">3V3</text>
<text x="274.4" y="147.9">SDx</text>
<text x="231.7" y="160.6">3V3</text>
<text x="274.4" y="160.6">SCx</text>
<text x="29.8" y="162.6">1</text>
<text x="29.8" y="165.1">2</text>
<text x="29.8" y="167.6">3</text>
<text x="50.9" y="165.7">SCL</text>
<text x="50.9" y="163.2">5V0</text>
<text x="29.8" y="172.7">5</text>
<text x="29.8" y="170.2">4</text>
<text x="50.9" y="168.2">SDA</text>
<text x="29.8" y="177.8">S1</text>
<text x="95.1" y="178.4">5V0</text>
<text x="113.9" y="177.8">3</text>
<text x="133.9" y="177.8">2</text>
<text x="149.9" y="178.4">3V3</text>
<text x="29.8" y="180.3">S2</text>
<text x="29.8" y="182.9">S3</text>
<text x="29.8" y="185.4">S4</text>
<text x="51.4" y="186">3V3</text>
<text x="89" y="186">SCL</text>
<text x="124.5" y="188.5" transform="rotate(-90 124.5 188.5)">1</text>
<text x="203" y="191.6">Title</text>
<text x="51.4" y="196.2">3V3</text>
<text x="89" y="196.2">SDA</text>
<text x="213.2" y="194.2">ST LSM6DS3 IMU SENSOR</text>
<text x="203" y="199.2">Size</text>
<text x="205.6" y="201.8">A4</text>
<text x="213.2" y="199.2">Document Number</text>
<text x="254.1" y="200.3">RZSN-0081</text>
<text x="286.8" y="199.2">Rev</text>
<text x="289.4" y="201.8">09</text>
<text x="203" y="206.8">Date:</text>
<text x="216.2" y="206.8">Sunday, May 22, 2016</text>
<text x="253.8" y="206.8">Sheet</text>
<text x="266.5" y="206.8">3</text>
<text x="274.1" y="206.8">of</text>
<text x="281.8" y="206.8">4</text>
</g>
<g font-size="2.3" fill="#004080">
<text x="143.6" y="34.1">SCL</text>
<text x="143.6" y="31.6">SDA</text>
<text x="162.2" y="31.6">SDx</text>
<text x="162.2" y="34.1">SCx</text>
<text x="143.6" y="39.2">CS</text>
<text x="156.5" y="39.2">SDO/SA0</text>
<text x="143.6" y="44.3">VDDIO</text>
<text x="143.6" y="46.8">VDD</text>
<text x="161.5" y="44.3">INT1</text>
<text x="161.5" y="46.8">INT2</text>
<text x="143.6" y="51.9">GND</text>
<text x="161.5" y="51.9">OCS</text>
<text x="143.6" y="54.4">GND</text>
<text x="163.1" y="54.4">NC</text>
<text x="21.9" y="163.7">VCC</text>
<text x="24.3" y="166.2">D-</text>
<text x="21.7" y="173.8">GND</text>
<text x="23.7" y="168.7">D+</text>
<text x="24.5" y="171.3">ID</text>
<text x="18.5" y="178.9">SHIELD</text>
<text x="118.2" y="178.9">VIN</text>
<text x="126.1" y="178.9">OUT</text>
<text x="18.5" y="181.4">SHIELD</text>
<text x="18.5" y="184">SHIELD</text>
<text x="125.6" y="184.2" transform="rotate(-90 125.6 184.2)">GND</text>
<text x="18.5" y="186.5">SHIELD</text>
</g>
<g font-size="2.3" fill="#008000">
<text x="116.9" y="172.3">SOT-23</text>
<text x="203.3" y="182.5">All passives are 0603</text>
<text x="12.8" y="192.7">FCI</text>
<text x="12.8" y="195.4">10104110-0001LF</text>
</g>
<text font-size="2" fill="#008000" x="142.3" y="60.4">LGA-14L</text>
<g font-size="1.8">
<text x="31.8" y="1.9">5</text>
<text x="90.1" y="1.9">4</text>
<text x="148.5" y="1.9">3</text>
<text x="206.9" y="1.9">2</text>
<text x="265.3" y="1.9">1</text>
<text x=".7" y="29.8">D</text>
<text x="295.1" y="29.8">D</text>
<text x=".7" y="80.9">C</text>
<text x="295.1" y="80.9">C</text>
<text x=".7" y="132.1">B</text>
<text x="295.1" y="132.1">B</text>
<text x=".7" y="183.3">A</text>
<text x="295.1" y="183.3">A</text>
<text x="31.8" y="209.2">5</text>
<text x="90.1" y="209.2">4</text>
<text x="148.5" y="209.2">3</text>
<text x="206.9" y="209.2">2</text>
<text x="265.3" y="209.2">1</text>
</g>
<g font-size="1.8" fill="#400080">
<text x="142.3" y="65.2">I2C ADDRESS:</text>
<text x="142.3" y="69.2">1 1 0 . 1 0 1 A = 0x6C / 0x6D</text>
</g>
<g font-size="1.8" fill="#0080c0">
<text x="116.9" y="166.8">250 mA LDO</text>
<text x="101.7" y="174.4">16V max</text>
<text x="12.8" y="199.8">Micro USB connector</text>
</g>
</svg>
